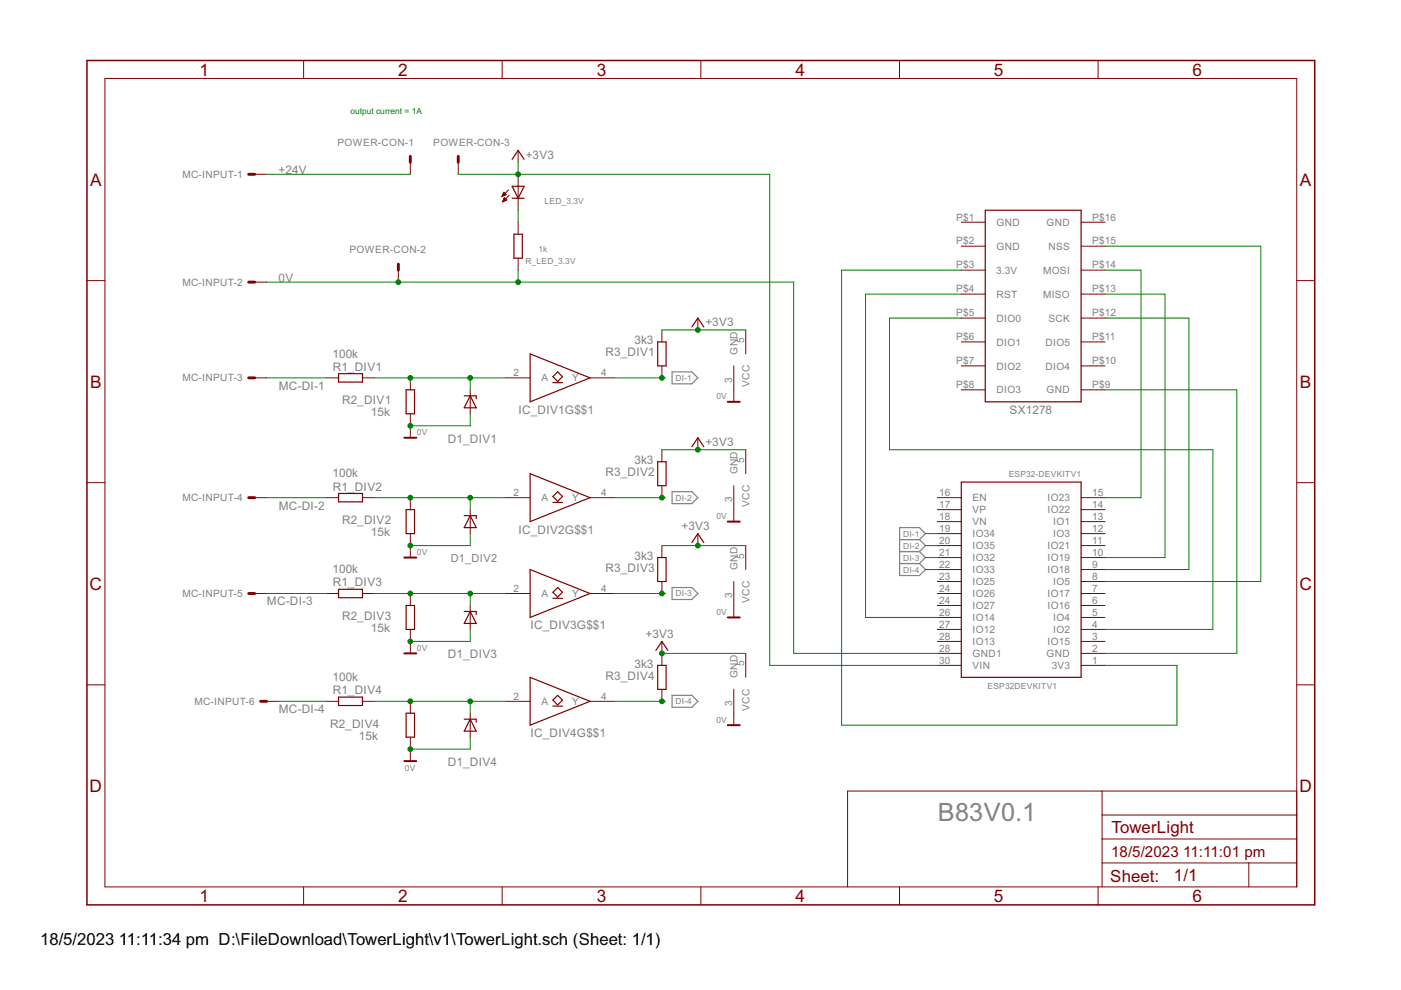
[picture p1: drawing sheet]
<svg xmlns="http://www.w3.org/2000/svg" width="297mm" height="210mm" viewBox="0 0 297 210" stroke-linecap="round" stroke-linejoin="round" font-family="sans-serif">
<path d="M142.5 78.8h4.2l1.3 1.3-1.3 1.3h-4.2zM142.5 104.2h4.2l1.3 1.3-1.3 1.3h-4.2zM190.7 114.4h4.2M190.7 116.9h4.2M190.7 119.5h4.2M194.9 114.4l1.3-1.3-1.3-1.2h-4.2v10.1h4.2l1.3-1.2-1.3-1.3M194.9 114.4l1.3 1.3-1.3 1.2M194.9 116.9l1.3 1.3-1.3 1.3M142.5 124.6h4.2l1.3 1.2-1.3 1.3h-4.2zM142.5 147.4h4.2l1.3 1.3-1.3 1.3h-4.2z" fill="none" stroke="#808080" stroke-width=".25"/>
<g fill="none" stroke="#800000" stroke-width=".21">
<path d="M22.2 16.6h252.7v171.4h-252.7zM64.4 12.8v3.8M106.5 12.8v3.8M148.6 12.8v3.8M190.7 12.8v3.8M232.8 12.8v3.8M54 37h2.5M87 34.4v2.6M97.2 34.4v2.6M109.9 31.9v2.5M109.9 37v7.6M18.4 59.5h3.8"/>
<path d="M54 59.8h2.5M84.5 57.3v2.5M106.5 41.6h.1M106.5 41.4h.4M106.6 41.3h.6M106.6 42.8h.1M106.6 41.2h.7M106.6 42.7h.3M106.7 41.1h.4M106.7 42.5h.5M106.7 41h.3M106.7 42.4h.7"/>
<path d="M106.8 42.3h.5M106.8 40.9h.1M106.8 40.8l.5 .5-.9 .4zM106.8 42.2h.4M106.9 42.1h.2M106.9 41.9l-.3 .9M106.9 41.9l.5 .5M106.9 41.9h.1M107.4 42.4l-.8 .4M107.8 40.3l-1.4 1.4M107.9 41.4l-1.3 1.4M109.9 47.1v2.6"/>
<path d="M109.9 54.7v2.6M203.8 47.1h5.1M203.8 52.2h5.1M203.8 57.3h5.1M229.2 47.1h5.1M229.2 52.2h5.1M229.2 57.3h5.1M274.9 59.5h3.8M140.3 70v2.5M140.3 77.6v2.5M148 67.4v2.6M155.6 77.6v7.6"/>
<path d="M158.1 70v5M203.8 62.4h5.1M203.8 67.4h5.1M203.8 72.5h5.1M203.8 77.6h5.1M229.2 62.4h5.1M229.2 67.4h5.1M229.2 72.5h5.1M229.2 77.6h5.1M54 80.1h2.5M69.2 80.1h2.6M76.9 80.1h2.5"/>
<path d="M87 80.1v2.6M87 87.7v5.1M99.7 82.7v5M107.3 80.1h5.1M125.1 80.1h5.1M140.3 95.4v2.5M148 92.8v2.6M158.1 95.4v5M203.8 82.7h5.1M229.2 82.7h5.1M18.4 102.3h3.8M54 105.5h2.5"/>
<path d="M69.2 105.5h2.6M76.9 105.5h2.5M87 105.5v2.6M87 113.1v5.1M99.7 108.1v5M107.3 105.5h5.1M125.1 105.5h5.1M140.3 103v2.5M140.3 115.7v2.5M148 113.1v2.6M155.6 103v7.6M158.1 115.7v5.1"/>
<path d="M198.7 105.5h5.1M198.7 118.2h5.1M198.7 115.7h5.1M198.7 113.1h5.1M198.7 110.6h5.1M198.7 108.1h5.1M229.2 105.5h5.1M229.2 118.2h5.1M229.2 115.7h5.1M229.2 113.1h5.1M229.2 110.6h5.1M229.2 108.1h5.1"/>
<path d="M274.9 102.3h3.8M54 125.8h2.5M69.2 125.8h2.6M76.9 125.8h2.5M87 125.8v2.6M87 133.5v5M99.7 128.4v5.1M107.3 125.8h5.1M125.1 125.8h5.1M140.3 123.3v2.5M140.3 136v5.1M155.6 123.3v7.6"/>
<path d="M158.1 138.5v5.1M198.7 125.8h5.1M198.7 138.5h5.1M198.7 136h5.1M198.7 133.5h5.1M198.7 130.9h5.1M198.7 128.4h5.1M198.7 123.3h5.1M198.7 120.8h5.1M229.2 125.8h5.1M229.2 138.5h5.1M229.2 136h5.1"/>
<path d="M229.2 133.5h5.1M229.2 130.9h5.1M229.2 128.4h5.1M229.2 123.3h5.1M229.2 120.8h5.1M18.4 145.2h3.8M56.5 148.7h2.6M69.2 148.7h2.6M76.9 148.7h2.5M87 148.7v2.5M87 156.3v5.1M99.7 151.2v5.1"/>
<path d="M107.3 148.7h5.1M125.1 148.7h5.1M140.3 146.2v2.5M155.6 146.2v7.6M198.7 141.1h5.1M229.2 141.1h5.1M274.9 145.2h3.8M233.7 167.7v20.3M233.7 177.9h41.2M233.7 172.8h41.2M274.9 167.7h-95.2v20.3M64.4 188v3.9"/>
<path d="M106.5 188v3.9M148.6 188v3.9M190.7 188v3.9M232.8 188v3.9M233.7 183h41.2M264.8 183v5"/>
</g>
<path d="M18.4 12.8h260.3v179.1h-260.3z" fill="none" stroke="#800000" stroke-width=".32"/>
<g fill="none" stroke="#800000" stroke-width=".25">
<path d="M108.6 39.5h2.5l-1.2 2.5zM108.6 33.8l1.3-1.9 1.2 1.9M108.6 42h2.5M109 49.7h1.7v5h-1.7zM208.9 44.6h20.3v40.6h-20.3zM71.8 79.2h5.1v1.8h-5.1zM112.4 75l12.7 5.1-12.7 5.1zM117.2 79.9l1-1.1 1.1 1.1-1.1 1zM139.4 72.5h1.8v5.1h-1.8zM146.7 69.3l1.3-1.9 1.2 1.9M86.1 82.7h1.8v5h-1.8zM98.4 83.9h2.6v.7"/>
<path d="M99.7 83.9l1.3 2.6h-2.6zM117.2 81.1h2.1M139.4 97.9h1.8v5.1h-1.8zM146.7 94.7l1.3-1.9 1.2 1.9M71.8 104.6h5.1v1.8h-5.1zM86.1 108.1h1.8v5h-1.8zM98.4 109.3h2.6v.7M99.7 109.3l1.3 2.6h-2.6zM112.4 100.4l12.7 5.1-12.7 5.1zM117.2 105.3l1-1.1 1.1 1.1-1.1 1zM117.2 106.5h2.1M139.4 118.2h1.8v5.1h-1.8z"/>
<path d="M146.7 115l1.3-1.9 1.2 1.9M203.8 102.2h25.4v41.4h-25.4zM71.8 124.9h5.1v1.8h-5.1zM86.1 128.4h1.8v5.1h-1.8zM98.4 129.6h2.6v.7M99.7 129.6l1.3 2.6h-2.6zM112.4 120.8l12.7 5-12.7 5.1zM117.2 125.6l1-1 1.1 1-1.1 1zM117.2 126.9h2.1M139.1 137.9l1.2-1.9 1.3 1.9M71.8 147.8h5.1v1.8h-5.1zM86.1 151.2h1.8v5.1h-1.8z"/>
<path d="M98.4 152.5h2.6v.6M99.7 152.5l1.3 2.5h-2.6zM112.4 143.6l12.7 5.1-12.7 5.1zM117.2 149.7h2.1M118.2 147.4l1.1 1-1.1 1.1-1-1.1zM139.4 141.1h1.8v5.1h-1.8z"/>
</g>
<path d="M85.7 92.8h2.6M154.3 85.2h2.5M85.7 118.2h2.6M154.3 110.6h2.5M85.7 138.5h2.6M154.3 130.9h2.5M154.3 153.8h2.5M85.7 161.4h2.6" fill="none" stroke="#800000" stroke-width=".42"/>
<path d="M52.7 37h1.3M87 33.1v1.3M97.2 33.1v1.3M52.7 59.8h1.3M84.5 56v1.3M52.7 80.1h1.3M52.7 105.5h1.3M52.7 125.8h1.3M55.3 148.7h1.2" fill="none" stroke="#800000" stroke-width=".61"/>
<g fill="none" stroke="#008000" stroke-width=".21">
<path d="M56.5 37h30.5M97.2 37h66v104.1h35.5M109.9 34.4v2.6M56.5 59.8h111.8v78.7h30.4M109.9 44.6v2.5M109.9 57.3v2.5M203.8 57.3h-25.4v96.5h71.1v-12.7h-15.2M234.3 57.3h7.6v48.2h-7.6M234.3 52.2h33v71.1h-33M140.3 70h17.8M203.8 67.4h-15.2v28h68.6v38.1h-22.9M203.8 62.4h-20.3v68.5h15.2"/>
<path d="M234.3 62.4h12.7v55.8h-12.7M234.3 67.4h17.8v53.4h-17.8M56.5 80.1h12.7M79.4 80.1h27.9M99.7 80.1v2.6M99.7 87.7v2.6h-12.7M130.2 80.1h10.9M140.3 95.4h17.8M234.3 82.7h27.9v55.8h-27.9M56.5 105.5h12.7M79.4 105.5h27.9M99.7 105.5v2.6"/>
<path d="M99.7 113.1v2.6h-12.7M130.2 105.5h10.9M140.3 115.7h17.8M196.2 115.7h2.5M196.2 113.1h2.5M196.2 118.2h2.5M56.5 125.8h12.7M79.4 125.8h27.9M99.7 125.8v2.6M99.7 133.5v2.5h-12.7M130.2 125.8h10.9M140.3 138.5h17.8"/>
<path d="M196.2 120.8h2.5M59.1 148.7h10.1M79.4 148.7h27.9M99.7 148.7v2.5M99.7 156.3v2.5h-12.7M130.2 148.7h10.9"/>
</g>
<g fill="#008000" stroke="#008000" stroke-width=".21">
<circle cx="84.5" cy="59.8" r=".51"/>
<circle cx="109.9" cy="59.8" r=".51"/>
<circle cx="87" cy="90.3" r=".51"/>
<circle cx="87" cy="115.7" r=".51"/>
<circle cx="87" cy="136" r=".51"/>
<circle cx="87" cy="158.8" r=".51"/>
<circle cx="109.9" cy="37" r=".51"/>
<circle cx="148" cy="70" r=".51"/>
<circle cx="148" cy="95.4" r=".51"/>
<circle cx="148" cy="115.7" r=".51"/>
<circle cx="140.3" cy="138.5" r=".51"/>
<circle cx="87" cy="148.7" r=".51"/>
<circle cx="99.7" cy="148.7" r=".51"/>
<circle cx="87" cy="80.1" r=".51"/>
<circle cx="99.7" cy="80.1" r=".51"/>
<circle cx="87" cy="105.5" r=".51"/>
<circle cx="99.7" cy="105.5" r=".51"/>
<circle cx="87" cy="125.8" r=".51"/>
<circle cx="99.7" cy="125.8" r=".51"/>
<circle cx="140.3" cy="80.1" r=".51"/>
<circle cx="140.3" cy="105.5" r=".51"/>
<circle cx="140.3" cy="125.8" r=".51"/>
<circle cx="140.3" cy="148.7" r=".51"/>
</g>
<text font-size="6" fill="#808080" x="198.8" y="174.1">B83V0.1</text>
<g font-size="4.1" fill="#800000">
<text x="42.3" y="16">1</text>
<text x="84.4" y="16">2</text>
<text x="126.5" y="16">3</text>
<text x="168.6" y="16">4</text>
<text x="210.7" y="16">5</text>
<text x="252.9" y="16">6</text>
<text x="19.1" y="39.4">A</text>
<text x="275.6" y="39.4">A</text>
<text x="19.1" y="82.2">B</text>
<text x="275.6" y="82.2">B</text>
<text x="19" y="125.1">C</text>
<text x="275.5" y="125.1">C</text>
<text x="19" y="167.9">D</text>
<text x="275.5" y="167.9">D</text>
<text x="42.3" y="191.2">1</text>
<text x="84.4" y="191.2">2</text>
<text x="126.5" y="191.2">3</text>
<text x="168.6" y="191.2">4</text>
<text x="210.7" y="191.2">5</text>
<text x="252.9" y="191.2">6</text>
</g>
<g font-size="4" fill="#800000">
<text x="235.6" y="176.6">TowerLight</text>
<text x="235.4" y="186.9">Sheet:</text>
<text x="248.9" y="186.8">1/1</text>
</g>
<g font-size="4">
<text x="8.5" y="200.4">18/5/2023</text>
<text x="25.2" y="200.4">11:11:34 pm D:\FileDownload\TowerLight\v1\TowerLight.sch (Sheet: 1/1)</text>
</g>
<g font-size="3.6" fill="#800000">
<text x="235.6" y="181.7">18/5/2023</text>
<text x="250.8" y="181.7">11:11:01 pm</text>
</g>
<g font-size="2.8" fill="#808080">
<text x="111.5" y="33.7">+3V3</text>
<text x="59.1" y="37">+24V</text>
<text x="59.1" y="59.8">0V</text>
<text x="149.6" y="69.2">+3V3</text>
<text x="70.5" y="75.8">100k</text>
<text x="128.4" y="75.6">R3_DIV1</text>
<text x="134.5" y="73">3k3</text>
<text x="59.1" y="82.7">MC-DI-1</text>
<text x="70.5" y="78.6">R1_DIV1</text>
<text x="72.5" y="85.7">R2_DIV1</text>
<text x="78.6" y="88.2">15k</text>
<text x="109.9" y="87.7">IC_DIV1G$$1</text>
<text x="214" y="87.7">SX1278</text>
<text x="95" y="93.8">D1_DIV1</text>
<text x="149.6" y="94.6">+3V3</text>
<text x="70.5" y="101.2">100k</text>
<text x="128.4" y="100.9">R3_DIV2</text>
<text x="134.5" y="98.4">3k3</text>
<text x="70.5" y="104">R1_DIV2</text>
<text x="59.1" y="108.1">MC-DI-2</text>
<text x="72.5" y="111.1">R2_DIV2</text>
<text x="78.6" y="113.6">15k</text>
<text x="109.9" y="113.1">IC_DIV2G$$1</text>
<text x="144.5" y="112.4">+3V3</text>
<text x="134.5" y="118.7">3k3</text>
<text x="70.5" y="121.5">100k</text>
<text x="70.5" y="124.3">R1_DIV3</text>
<text x="128.4" y="121.3">R3_DIV3</text>
<text x="56.6" y="128.4">MC-DI-3</text>
<text x="72.5" y="131.4">R2_DIV3</text>
<text x="78.6" y="134">15k</text>
<text x="112.4" y="133.4">IC_DIV3G$$1</text>
<text x="136.9" y="135.2">+3V3</text>
<text x="95" y="139.5">D1_DIV3</text>
<text x="134.5" y="141.6">3k3</text>
<text x="70.5" y="144.4">100k</text>
<text x="70.5" y="147.2">R1_DIV4</text>
<text x="128.4" y="144.1">R3_DIV4</text>
<text x="59.1" y="151.2">MC-DI-4</text>
<text x="70" y="154.3">R2_DIV4</text>
<text x="76.1" y="156.8">15k</text>
<text x="112.4" y="156.3">IC_DIV4G$$1</text>
<text x="95" y="162.4">D1_DIV4</text>
</g>
<text font-size="2.6" fill="#808080" x="95.6" y="119.1">D1_DIV2</text>
<g font-size="2.4" fill="#808080">
<text x="71.5" y="30.9">POWER-CON-1</text>
<text x="91.9" y="30.9">POWER-CON-3</text>
<text x="38.7" y="37.7">MC-INPUT-1</text>
<text x="202.7" y="46.8">P$1</text>
<text x="211.3" y="47.9">GND</text>
<text x="221.9" y="47.9">GND</text>
<text x="231.6" y="46.8">P$16</text>
<text x="74.1" y="53.7">POWER-CON-2</text>
<text x="202.7" y="51.8">P$2</text>
<text x="211.3" y="53">GND</text>
<text x="222.3" y="53">NSS</text>
<text x="231.6" y="51.8">P$15</text>
<text x="202.7" y="56.9">P$3</text>
<text x="211.2" y="58">3.3V</text>
<text x="221.1" y="58">MOSI</text>
<text x="231.6" y="56.9">P$14</text>
<text x="38.7" y="60.6">MC-INPUT-2</text>
<text x="202.7" y="62">P$4</text>
<text x="211.3" y="63.1">RST</text>
<text x="221.1" y="63.1">MISO</text>
<text x="231.6" y="62">P$13</text>
<text x="202.7" y="67.1">P$5</text>
<text x="211.3" y="68.2">DIO0</text>
<text x="222.3" y="68.2">SCK</text>
<text x="231.6" y="67.1">P$12</text>
<text x="156.3" y="75.2" transform="rotate(-90 156.3 75.2)">GND</text>
<text x="157.8" y="72.7" transform="rotate(-90 157.8 72.7)">5</text>
<text x="202.7" y="72.1">P$6</text>
<text x="202.7" y="77.2">P$7</text>
<text x="211.3" y="73.3">DIO1</text>
<text x="221.7" y="73.3">DIO5</text>
<text x="231.6" y="77.2">P$10</text>
<text x="231.6" y="72.1">P$11</text>
<text x="38.7" y="80.9">MC-INPUT-3</text>
<text x="108.9" y="79.8">2</text>
<text x="114.8" y="80.9">A</text>
<text x="121.3" y="80.9">Y</text>
<text x="127.4" y="79.8">4</text>
<text x="155.2" y="81.1" transform="rotate(-90 155.2 81.1)">3</text>
<text x="158.9" y="82.1" transform="rotate(-90 158.9 82.1)">VCC</text>
<text x="202.7" y="82.3">P$8</text>
<text x="211.3" y="78.3">DIO2</text>
<text x="211.3" y="83.4">DIO3</text>
<text x="221.7" y="78.3">DIO4</text>
<text x="221.9" y="83.4">GND</text>
<text x="231.6" y="82.3">P$9</text>
<text x="156.3" y="100.6" transform="rotate(-90 156.3 100.6)">GND</text>
<text x="157.8" y="98.1" transform="rotate(-90 157.8 98.1)">5</text>
<text x="38.7" y="106.3">MC-INPUT-4</text>
<text x="108.9" y="105.2">2</text>
<text x="114.8" y="106.3">A</text>
<text x="121.3" y="106.3">Y</text>
<text x="127.4" y="105.2">4</text>
<text x="155.2" y="106.5" transform="rotate(-90 155.2 106.5)">3</text>
<text x="158.9" y="107.5" transform="rotate(-90 158.9 107.5)">VCC</text>
<text x="199.1" y="105.2">16</text>
<text x="199.1" y="107.7">17</text>
<text x="206.2" y="106.3">EN</text>
<text x="222.1" y="106.3">IO23</text>
<text x="231.6" y="107.7">14</text>
<text x="231.6" y="105.2">15</text>
<text x="199.1" y="110.2">18</text>
<text x="199.1" y="112.8">19</text>
<text x="206.2" y="108.8">VP</text>
<text x="206.2" y="111.4">VN</text>
<text x="206.2" y="113.9">IO34</text>
<text x="222.1" y="108.8">IO22</text>
<text x="223.3" y="113.9">IO3</text>
<text x="223.3" y="111.4">IO1</text>
<text x="231.6" y="112.8">12</text>
<text x="231.6" y="110.2">13</text>
<text x="157.8" y="118.4" transform="rotate(-90 157.8 118.4)">5</text>
<text x="199.1" y="115.3">20</text>
<text x="199.1" y="117.9">21</text>
<text x="206.2" y="116.4">IO35</text>
<text x="206.2" y="119">IO32</text>
<text x="222.1" y="119">IO19</text>
<text x="222.1" y="116.4">IO21</text>
<text x="231.6" y="117.9">10</text>
<text x="231.6" y="115.3">11</text>
<text x="108.9" y="125.5">2</text>
<text x="127.4" y="125.5">4</text>
<text x="156.3" y="120.9" transform="rotate(-90 156.3 120.9)">GND</text>
<text x="199.1" y="120.4">22</text>
<text x="199.1" y="122.9">23</text>
<text x="199.1" y="125.5">24</text>
<text x="206.2" y="121.5">IO33</text>
<text x="206.2" y="124.1">IO25</text>
<text x="222.1" y="121.5">IO18</text>
<text x="223.3" y="124.1">IO5</text>
<text x="231.6" y="125.5">7</text>
<text x="231.6" y="122.9">8</text>
<text x="231.6" y="120.4">9</text>
<text x="38.7" y="126.6">MC-INPUT-5</text>
<text x="114.8" y="126.6">A</text>
<text x="121.3" y="126.6">Y</text>
<text x="155.2" y="126.8" transform="rotate(-90 155.2 126.8)">3</text>
<text x="158.9" y="127.8" transform="rotate(-90 158.9 127.8)">VCC</text>
<text x="199.1" y="128">24</text>
<text x="199.1" y="130.6">26</text>
<text x="206.2" y="126.6">IO26</text>
<text x="206.2" y="129.1">IO27</text>
<text x="206.2" y="131.7">IO14</text>
<text x="222.1" y="129.1">IO16</text>
<text x="222.1" y="126.6">IO17</text>
<text x="223.3" y="131.7">IO4</text>
<text x="231.6" y="130.6">5</text>
<text x="231.6" y="128">6</text>
<text x="199.1" y="133.1">27</text>
<text x="199.1" y="135.6">28</text>
<text x="206.2" y="134.2">IO12</text>
<text x="206.2" y="136.8">IO13</text>
<text x="222.1" y="136.8">IO15</text>
<text x="223.3" y="134.2">IO2</text>
<text x="231.6" y="135.6">3</text>
<text x="231.6" y="133.1">4</text>
<text x="156.3" y="143.8" transform="rotate(-90 156.3 143.8)">GND</text>
<text x="157.8" y="141.3" transform="rotate(-90 157.8 141.3)">5</text>
<text x="199.1" y="138.2">28</text>
<text x="199.1" y="140.7">30</text>
<text x="206.2" y="139.3">GND1</text>
<text x="206.2" y="141.8">VIN</text>
<text x="221.9" y="139.3">GND</text>
<text x="223" y="141.8">3V3</text>
<text x="231.6" y="140.7">1</text>
<text x="231.6" y="138.2">2</text>
<text x="41.2" y="149.4">MC-INPUT-6</text>
<text x="108.9" y="148.3">2</text>
<text x="114.8" y="149.4">A</text>
<text x="121.3" y="149.4">Y</text>
<text x="127.4" y="148.3">4</text>
<text x="155.2" y="149.7" transform="rotate(-90 155.2 149.7)">3</text>
<text x="158.9" y="150.7" transform="rotate(-90 158.9 150.7)">VCC</text>
</g>
<text font-size="2" fill="#008000" x="74.3" y="24.3">output current = 1A</text>
<g font-size="2" fill="#808080">
<text x="115.5" y="43.3">LED_3.3V</text>
<text x="114.2" y="53.5">1k</text>
<text x="111.4" y="56">R_LED_3.3V</text>
<text x="143.2" y="80.8">DI-1</text>
<text x="151.9" y="84.7">0V</text>
<text x="88.4" y="92.3">0V</text>
<text x="213.9" y="101.1">ESP32-DEVKITV1</text>
<text x="143.2" y="106.2">DI-2</text>
<text x="151.9" y="110.1">0V</text>
<text x="191.5" y="113.8">DI-1</text>
<text x="88.4" y="117.7">0V</text>
<text x="191.5" y="116.3">DI-2</text>
<text x="191.5" y="118.8">DI-3</text>
<text x="191.5" y="121.4">DI-4</text>
<text x="143.2" y="126.5">DI-3</text>
<text x="151.9" y="130.4">0V</text>
<text x="88.4" y="138">0V</text>
<text x="143.2" y="149.3">DI-4</text>
<text x="209.4" y="146.1">ESP32DEVKITV1</text>
<text x="151.9" y="153.3">0V</text>
<text x="85.9" y="163.4">0V</text>
</g>
</svg>
